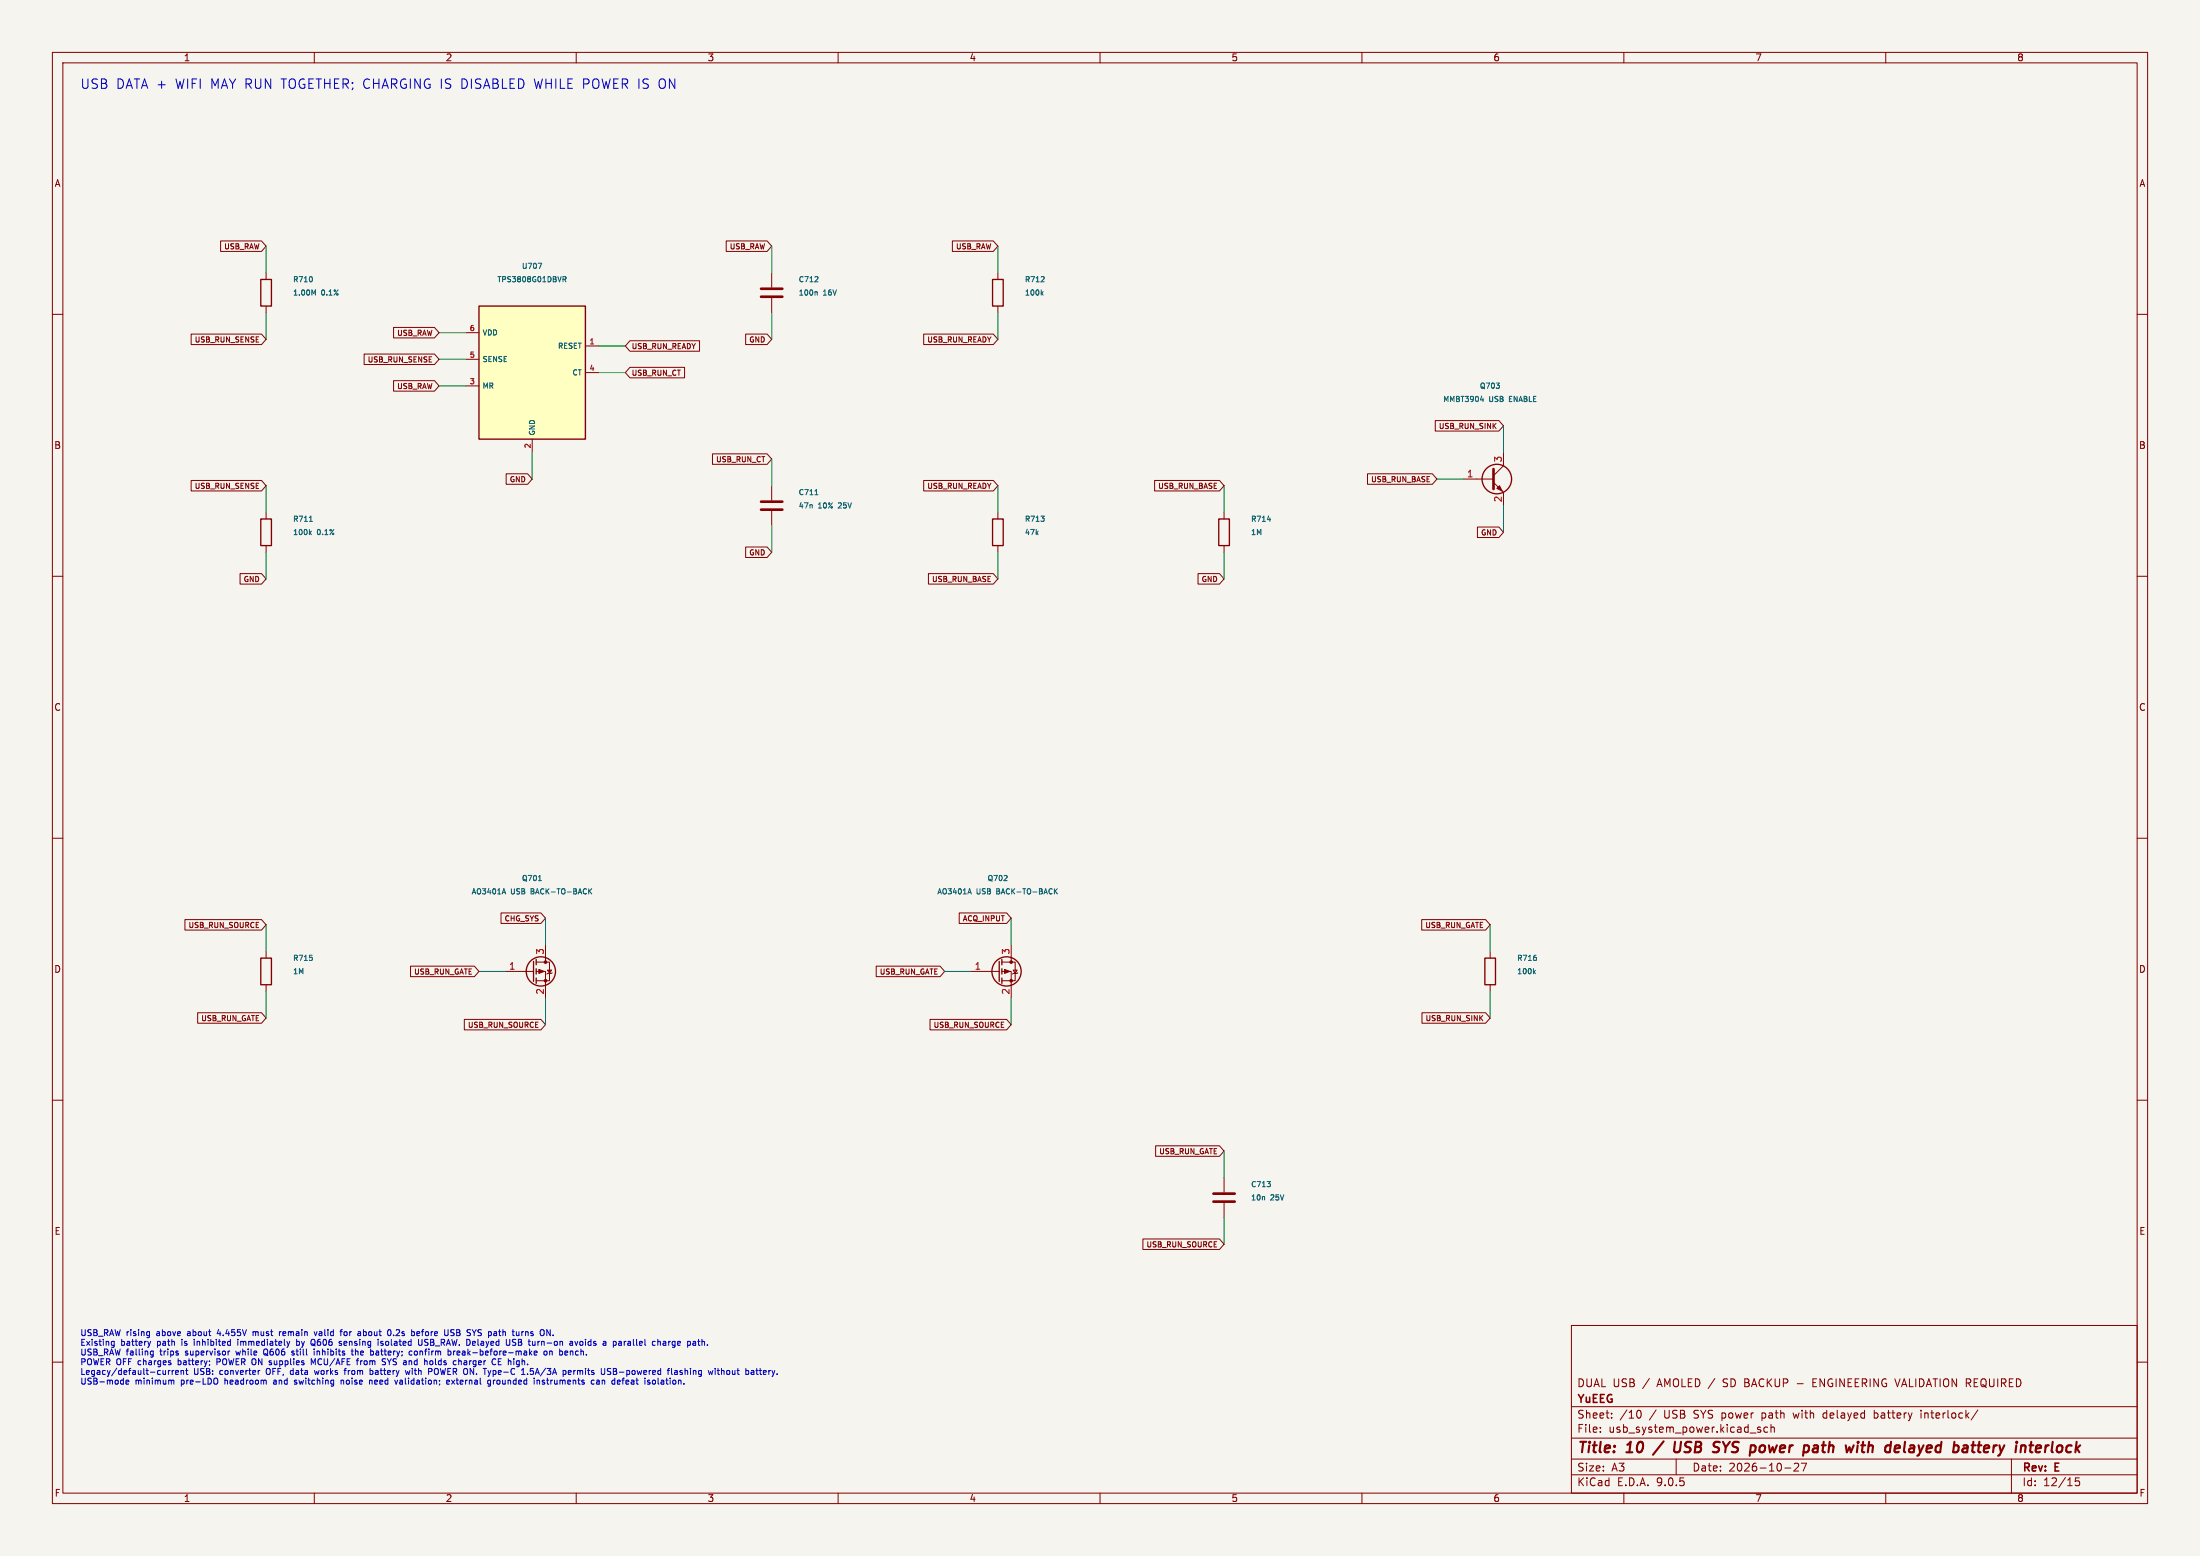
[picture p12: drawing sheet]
<svg xmlns="http://www.w3.org/2000/svg" width="420mm" height="297mm" viewBox="0 0 420 297" stroke-linecap="round" stroke-linejoin="round" font-family="sans-serif">
<path d="M0 0h420v297h-420z" fill="#f5f4ef" stroke="#f5f4ef" stroke-width=".19"/>
<g fill="none" stroke="#840000" stroke-width=".19">
<path d="M10 10h400v277h-400zM12 12h396v273h-396zM60 10v2M110 10v2M160 10v2M210 10v2M260 10v2M310 10v2M360 10v2M50.8 52.1v1.2M50.8 58.4v1.3M10 60h2"/>
<path d="M408 60h2M50.8 97.8v1.3M147.3 92.7v2.8M147.3 97.5v2.8M10 110h2M50.8 104.1v1.3M408 110h2M10 160h2M408 160h2M10 210h2M408 210h2M300 253h108v32h-108z"/>
<path d="M10 260h2M300 278.5h108M300 274.5h108M300 268.5h108M305.5 273.2v.2M305.5 272.5v.1M307.7 270.5v.2M307.7 269.8v.1M312.7 269.3l.1-.1a.8 .8 0 0 1 .5 .7 .8 .8 0 0 1-.5 .8l-.1-.1M320 278.5v3M335.5 272.7l.7 .4-.3 .3-.4-.1M336.1 272.5l-.4-.1-.2 .2"/>
<path d="M337.4 272.5l-.4-.1-.3 .3 .2 .6h.5M338.1 272.5l.2-.1 .4 .1v.9M338.1 271.9v1.5M342.3 269.7l.3 1M343.1 264.1h1.1M343.3 279.4v.5l-.9 .9h1M344.9 279.3l-.7 1.5M346.1 263.9h.5M346.8 263.2h-.7v1.5h.7M348.3 269.7l-.3 .3v.4l.3 .3M357.8 270.6l.4 .1M357.8 269.2v1.5"/>
<path d="M358.2 269.7l-.4 .1M366.7 269.2v.1M366.7 269.7v1M377.6 269.1l-1.3 1.9M384 278.5v6.5M408 260h2M60 285v2M110 285v2M160 285v2M210 285v2M260 285v2M300 281.5h108"/>
<path d="M310 285v2M340.7 280.2h1.2M360 285v2M396.9 282.1h-.7v.7l.2-.1h.5l.1 .2-.1 .5-.2 .2-.5-.2"/>
</g>
<g fill="none" stroke="#840000" stroke-width=".4">
<path d="M317.6 275.1l-2 2.6M319.8 275.2l-.2 1.6 .1 .3a.66 .66 0 0 0 .9-.1M328.1 275.2l.2 .1M336.2 277.2h.3M336.6 275.9l-.4 .1M346.5 275.9l.5 .1v1.2M347 277.1l-.2 .1M347.1 276.3l-.7 .1M355.3 275.9h.8M355.7 275.2l-.2 1.7v.2l.4 .1M356.8 275.2l-.2 2M364.8 275.9l-.2 .1"/>
<path d="M365.2 276.4h-.4a.4 .4 0 0 0-.4 .4 .4 .4 0 0 0 .3 .4h.4M377.5 275.9h.8M377.9 275.2l-.2 1.7v.2l.4 .1M390.5 275.9l-.1 1.3M391.1 275.9l-.4 .1-.2 .3"/>
</g>
<path d="M145.3 95.8h4.1M145.3 97.3h4.1" fill="none" stroke="#840000" stroke-width=".51"/>
<path d="M59.6 53v.6M59.9 56l.3-.7v1M59.1 99.5h.5M155.6 94.4h.6M59.2 101.7l.2 .4M59.4 101.4l-.3 .4" fill="none" stroke="#006464" stroke-width=".19"/>
<path d="M49.8 53.3h2v5.1h-2zM49.8 99.1h2v5h-2z" fill="none" stroke="#840000" stroke-width=".25"/>
<path d="M91.4 58.4h20.4v25.4h-20.4z" fill="#ffffc2"/>
<g fill="none" stroke="#840000" stroke-width=".25">
<path d="M91.4 58.4h20.4v25.4h-20.4zM189.5 53.3h2v5.1h-2zM189.5 99.1h2v5h-2zM232.7 99.1h2v5h-2zM49.8 182.9h2v5.1h-2zM101.9 183.5v3.8M102.4 183.1v1.1M102.4 184.9v1M102.4 186.7v1M190.8 183.5v3.8M191.3 183.1v1.1M191.3 184.9v1"/>
<path d="M191.3 186.7v1M283.5 182.9h2v5.1h-2z"/>
<circle cx="285.7" cy="91.4" r="2.82"/>
<circle cx="103.3" cy="185.4" r="2.79"/>
<circle cx="192.2" cy="185.4" r="2.79"/>
</g>
<g fill="none" stroke="#840000" stroke-width=".19">
<path d="M42.1 46h7.8l.9 1-.9 1h-7.8zM138.6 46h7.8l.9 1-.9 1h-7.8zM147.3 52.1v2.8M147.3 56.9v2.8M181.8 46h7.8l.9 1-.9 1h-7.8zM190.5 52.1v1.2M190.5 58.4v1.3M36.5 63.8h13.4l.9 1-.9 1h-13.4zM69.5 67.6h13.4l.9 1-.9 1h-13.4zM75.1 72.7h7.8l.9 1-.9 1h-7.8zM75.1 62.5h7.8l.9 1-.9 1h-7.8zM88.9 63.5h2.5"/>
<path d="M88.9 68.6h2.5M88.9 73.7h2.5M111.8 66h2.5M111.8 71.1h2.5M120.3 65h13.2v2h-13.2l-.9-1zM120.3 70.1h10.4v2h-10.4l-.9-1zM142.3 63.8h4.1l.9 1-.9 1h-4.1zM176.3 63.8h13.3l.9 1-.9 1h-13.3zM36.5 91.7h13.4l.9 1-.9 1h-13.4zM96.6 90.4h4.1l.9 1-.9 1h-4.1zM101.6 83.8v2.6M136 86.6h10.4l.9 1-.9 1h-10.4z"/>
<path d="M176.3 91.7h13.3l.9 1-.9 1h-13.3zM190.5 97.8v1.3M220.4 91.7h12.4l.9 1-.9 1h-12.4zM233.7 97.8v1.3M261.1 90.4h12.3l.9 1-.9 1h-12.3zM274 80.3h12.1l.9 1-.9 1h-12.1zM279.4 91.4h5.7M285.1 92.1l1.9 1.9v2.5M287 86.4v2.5l-1.9 1.9M45.8 109.5h4.1l.9 1-.9 1h-4.1zM142.3 104.4h4.1l.9 1-.9 1h-4.1zM177.2 109.5h12.4l.9 1-.9 1h-12.4z"/>
<path d="M190.5 104.1v1.3M228.7 109.5h4.1l.9 1-.9 1h-4.1zM233.7 104.1v1.3M282 100.6h4.1l.9 1-.9 1h-4.1zM35.3 175.5h14.6l.9 1-.9 1h-14.6zM95.6 174.3h7.7l.8 1-.8 1h-7.7zM183.1 174.3h9.1l.8 1-.8 1h-9.1zM271.4 175.5h12.2l.9 1-.9 1h-12.2zM37.7 193.3h12.2l.9 1-.9 1h-12.2zM50.8 181.6v1.3M50.8 188v1.2M78.4 184.4h12.2l.8 1-.8 1h-12.2z"/>
<path d="M88.6 194.6h14.7l.8 1-.8 1h-14.7zM96.5 185.4h5.4M102.4 183.6h2.5v3.6h-2.5M102.4 185.4h1.7v5.1M104.1 180.3v3.3M104.5 185.2h.8l-.4 .6zM105.4 185.7l-1 .2M167.3 184.4h12.2l.8 1-.8 1h-12.2zM177.5 194.6h14.7l.8 1-.8 1h-14.7zM185.4 185.4h5.4M191.3 183.6h2.5v3.6h-2.5M191.3 185.4h1.7v5.1"/>
<path d="M193 180.3v3.3M193.4 185.2h.8l-.4 .6zM194.3 185.7l-1 .2M271.5 193.3h12.1l.9 1-.9 1h-12.1zM284.5 181.6v1.3M284.5 188v1.2M220.6 218.7h12.2l.9 1-.9 1h-12.2zM218.2 236.5h14.6l.9 1-.9 1h-14.6zM233.7 224.8v2.8M233.7 229.6v2.8"/>
</g>
<g fill="none" stroke="#006464" stroke-width=".19">
<path d="M102.7 50.3h.7l-.4 1M107.5 52.8h.4l.2 .2-.1 .3h-.5M107.7 53.3l.4 .5M155.5 53.8h.7M155.7 55.7l.3 .1v.5M156.1 52.9v.3M198.7 53.8h.6M198.9 56l.2 .3M199.1 55.7l-.3 .3M199.3 52.9v.3M282.6 76.3h.6M283.1 76v.7"/>
<path d="M198.7 98.5h.6l-.3 .4M199.3 99v.4M241.9 99.2h.7M96 170.3h.4M96.2 169.6l.3 1M102.8 168.1h.6M112.5 170.1l.5 .5M113 169.6l-.6 .6M184.9 170.3h.4M185.1 169.6l.3 1M191.6 168.1h.7M192.2 167.2v.3"/>
<path d="M201.4 170.1l.5 .5M201.9 169.6l-.6 .6M59.6 182.8v.4M292.8 185.5l.3 .4M293.1 185.2l-.4 .4M293.3 182.8v.4M241.9 225.5h.6l-.3 .4M242.5 226v.4"/>
</g>
<path d="M145.3 55.1h4.1M145.3 56.6h4.1M285.1 89.5v3.8M231.6 227.8h4.1M231.6 229.4h4.1" fill="none" stroke="#840000" stroke-width=".51"/>
<g fill="#840000" stroke="#840000" stroke-width=".19">
<path d="M102.9 185l1 .4-1 .4z"/>
<path d="M285.7 93.2l.6-.5 .5 1z"/>
<path d="M191.8 185l1 .4-1 .4z"/>
<circle cx="104.1" cy="183.6" r=".25"/>
<circle cx="104.1" cy="187.2" r=".25"/>
<circle cx="193" cy="183.6" r=".25"/>
<circle cx="193" cy="187.2" r=".25"/>
</g>
<g fill="none" stroke="#009600" stroke-width=".19">
<path d="M50.8 47v5.1M50.8 59.7v5.1M147.3 47v5.1M147.3 59.7v5.1M190.5 47v5.1M190.5 59.7v5.1M83.8 68.6h5.1M83.8 73.7h5.1M83.8 63.5h5.1M114.3 71.1h5.1M114.3 66h5.1M50.8 92.7v5.1"/>
<path d="M101.6 86.4v5M147.3 87.6v5.1M190.5 92.7v5.1M233.7 92.7v5.1M274.3 91.4h5.1M287 81.3v5.1M287 96.5v5.1M50.8 105.4v5.1M147.3 100.3v5.1M190.5 105.4v5.1M233.7 105.4v5.1M50.8 176.5v5.1"/>
<path d="M104.1 175.3v5M193 175.3v5M284.5 176.5v5.1M50.8 189.2v5.1M91.4 185.4h5.1M104.1 190.5v5.1M180.3 185.4h5.1M193 190.5v5.1M284.5 189.2v5.1M233.7 219.7v5.1M233.7 232.4v5.1"/>
</g>
<g fill="none" stroke="#0000c2" stroke-width=".19">
<path d="M21.3 256.7h.5M21.8 256v1l-.2 .2-.3-.1M28.2 254.2h.3M28.5 254.2v.9l-.2 .2M28.5 254.9h-.3M28.8 256l-.3 .8M28.8 258.5l.4 .1M29.2 257.9v.9l-.2 .2h-.2M29.2 257.9l-.4 .1M37.1 256v.8M41.4 259.4v1.1M41.4 260h.4"/>
<path d="M41.7 253.7l-.2 .9h.7M43.9 257.9h-.2M45 257.9l.2 .7M45.4 256v.8M48.3 254.2v.7M48.6 254.2l-.3 .1M50.3 257.9v.4a.39 .39 0 0 0 .5 .3M50.6 258.4h.1M53.3 254.2v.7M53.7 254.2l-.4 .2M55.3 256l-.3 .8M56.1 257.9h-.2l-.2 .1 .1 .2 .3 .1v.3h-.4"/>
<path d="M56.6 255.6v1.2M56.6 256.1l.4-.1 .2 .3M57.2 256.6l-.2 .2-.4-.1M59.6 255.6a.39 .39 0 0 1 .5 .4v.4a.39 .39 0 0 1-.5 .4M59.8 256.6l.4 .3M60 254.2l.2 .7 .3-.7M60 257.5v.1M60 257.9v.7M60.5 257.9v.7M60.8 257.9l-.3 .1M64.9 256.4l.3 .1v.1l-.4 .2M64.9 256l.3 .1"/>
<path d="M64.9 254.2h.4M65.3 253.8l-.2 .2v.9M65.8 256l-.1 .2v.4l.1 .2M66 254.2l-.3 .2v.4l.3 .1M66.2 256.3l-.5 .1M67.2 257.5v1l.3 .1M67.9 257.5v1.1M68 259.7h.5M68.8 259.7v.8M69.2 259.7l-.4 .3M69.4 254.9h.3M69.4 253.8v1.1"/>
<path d="M69.7 254.2h-.3M72.2 258.2h-.3l-.2 .2 .1 .2h.4M73.1 256.1l-.3-.1-.1 .2v.2l.4 .1v.2h-.4M73.4 260l.2 .2v.2l-.5 .1M74.5 253.9l.1 .3-.1 .6M75.1 254.8v.1M78.2 258.5l.4 .1M78.6 257.9l-.4 .1M79.6 254.6l.5-.1v-.3h-.4l-.1 .1v.6h.5M79.6 257.9h-.3l-.2 .2 .1 .5h.4M79.9 255.6v1l.2 .2 .4-.1 .1-.1v-1M81.1 256.7l.4 .1"/>
<path d="M81.1 255.9l.1 .2 .3 .2M82.1 259.8l.3-.1 .2 .3-.1 .4h-.4M86.1 258.1l-.1 .4-.3 .1M86.6 257.9v.7M86.7 253.9l-.4-.1-.3 .2 .1 .3 .5 .2v.3l-.6 .1M87.6 259.8h.4l.1 .7M87.6 259.4v1.1M91.2 254.9h.2M91.3 253.9l-.1 .1 .1 .3M95.1 259.4v1.1h.6M95.1 259.9h.4M98 256.2l.4 .1 .1 .3-.3 .2-.4-.1"/>
<path d="M99.9 254.2l-.3 .2M100.3 254.2v.7M100.5 254.2l-.2 .1M102 258.3l.5-.1v-.3h-.4l-.1 .1v.6h.5M103 256l-.2 .1M103.9 257.9h.3l.2 .2v.3l-.2 .2-.4-.2zM104.4 253.8l.6 1.1v-1.1M104.9 258l.5-.1v.7M104.9 257.9v.7M105.6 254.8v.1M106.8 257.5v1.1M108.9 257.9v.7"/>
<path d="M108.9 256l.4 .1v.7M109 257.9l-.1 .1M109.3 256.7l-.4 .1M109.3 256.3l-.4 .1M109.7 256l.3 .8 .3-.8M111.2 256.1l-.3-.1-.2 .3 .1 .4h.4M117.1 256.1l.3-.1 .2 .3-.1 .4h-.4M117.1 256v1.2M120 256l-.1 .1M120 256.4l-.2 .1 .2 .3M125.9 256l.2 .2v.6M126.6 256.1h.5v.7"/>
<path d="M127.1 256.3l-.5 .2 .1 .3 .4-.1M133.2 256h.4M133.4 256.7l.2 .1M134 256.1h.4l.1 .7M134 255.6v1.2M24 263.6l.1 .5h.4M24.6 263.6v.1l-.6 .1M32.2 261.6v.8M32.8 263.5h.3l.1 .7M32.9 261.6v.8M33.2 261.6l-.3 .2M33.9 261.6h-.3l-.1 .6 .2 .2 .3-.1"/>
<path d="M34.1 261.7v.2l-.6 .1M34.6 261.6v.8M35.1 261.7v.7M35.6 261.2v1l.3 .2M41.3 263.1l.3 .3-.1 .6-.2 .2M49.3 261.7v.1M52.4 263.8l-.2 .1 .2 .3M55.5 261.7v.6M56.2 264.1l.3 .1M56.5 263.4l-.3 .2v.2h.3M59.4 260.5v-1.1l.4 .8 .4-.8v1.1M60 261.6l.2 .8 .3-.6"/>
<path d="M65.1 263.5h.5v.7M65.1 263.4v.8M65.7 261.6h.4M65.8 261.4v1M70.5 263.5h.5v.7M70.5 263.4v.8M70.6 261.6h.4l.2 .2-.1 .5h-.5M70.6 261.2v1.2M75.9 263.4l-.3 .8M76.5 263.8l-.2 .1 .2 .3M77.4 261.6l.2 .8 .2-.6 .2 .6 .3-.8M81.8 261.2h.5l.2 .2-.1 .3-.6 .1"/>
<path d="M83 261.4l-.1 .6 .2 .3M85.3 263.8l.5-.1v-.2l-.4-.1-.1 .2v.5h.5M86.2 263.4l.6 .8M86.8 263.4l-.6 .8M93.1 264l.2 .2 .4-.1M93.7 263.5l-.4-.1-.2 .3M93.7 263.4v1l-.3 .2-.2-.1M94.2 263.4v.8M100.7 262.2v.2M101.2 262.2l.4 .2M102.5 263.4v.8M102.5 263.5h.5v.7"/>
<path d="M103.5 264.1l.3 .1M103.7 263.4l-.2 .2 .2 .2M108.5 262l.5-.1v-.3h-.3l-.2 .1v.6h.5M109.5 261.6v.8M109.6 261.6l-.1 .2M112.9 264l.2 .2 .3-.1M112.9 263.5v.2M114.4 263.7l-.5 .2 .1 .3 .4-.1M114.4 263.6v.6M116.6 261.3l-.4-.1-.3 .2 .1 .3 .5 .2v.3l-.6 .1M117.1 261.7h.4M117.4 263.1v1.1"/>
<path d="M117.5 261.2h-.4v1.2h.4M118.3 264.1l-.1 .1M118.4 263.6v.1l-.5 .1M118.9 263.2v1M124.6 263.5l-.1 .5 .3 .2 .3-.2v-.5M128.2 261.2v1l.2 .2M128.8 261.6h.4l.1 .8M129.3 261.9l-.5 .2 .1 .3 .4-.1M129.8 262.3l.3 .1M130.1 261.6l-.3 .1v.2l.3 .1M136.5 261.2v.1M136.9 261.6h.5"/>
<path d="M137.1 261.2v1l.3 .2M137.7 261.2v1.2M138.1 261.6l-.4 .1M144.3 261.6h.4M144.5 261.2v1l.2 .2M145 261.6h.4M145.1 261.2v1l.3 .2"/>
</g>
<g font-size="2.8" fill="#840000">
<text x="301" y="277.9">Title:</text>
<text x="310.6" y="277.9">10</text>
<text x="321.2" y="277.9">USB</text>
<text x="329.5" y="277.9">SYS</text>
<text x="337.4" y="277.9">power</text>
<text x="348.4" y="277.9">path</text>
<text x="357.3" y="277.9">with</text>
<text x="365.6" y="277.9">delayed</text>
<text x="379.3" y="277.9">battery</text>
<text x="392" y="277.9">interlock</text>
</g>
<g font-size="2.5" fill="#0000c2">
<text x="15.2" y="17.2">USB DATA +</text>
<text x="33.5" y="17.2">WIFI MAY RUN TOGETHER; CHARGING IS DISABLED WHILE POWER IS ON</text>
</g>
<g font-size="2.1" fill="#840000">
<text x="301" y="268.2">YuEEG</text>
<text x="301" y="265">DUAL USB</text>
<text x="313.7" y="265">/</text>
<text x="316.5" y="265">AMOLED /</text>
<text x="329.3" y="265">SD BACKUP</text>
<text x="346.9" y="265">ENGINEERING VALIDATION REQUIRED</text>
<text x="301" y="273.7">File:</text>
<text x="301" y="271">Sheet:</text>
<text x="307.1" y="273.7">usb_system_power.kicad_sch</text>
<text x="309.2" y="271">/10</text>
<text x="314.9" y="271">/</text>
<text x="317.8" y="271">USB</text>
<text x="323.6" y="271">SYS power</text>
<text x="336.9" y="271">path</text>
<text x="343.1" y="271">with</text>
<text x="348.9" y="271">delayed</text>
<text x="358.8" y="271">battery</text>
<text x="367.8" y="271">interlock/</text>
<text x="301" y="281.1">Size:</text>
<text x="307.6" y="281.1">A3</text>
<text x="323" y="281.1">Date:</text>
<text x="330" y="281.1">2026-10-27</text>
<text x="386" y="281.3">Rev:</text>
<text x="392.4" y="281.3">E</text>
<text x="301" y="283.9">KiCad</text>
<text x="308.7" y="283.9">E.D.A.</text>
<text x="316.3" y="283.9">9.0.5</text>
<text x="386" y="283.9">Id:</text>
<text x="390.1" y="283.9">12/15</text>
</g>
<g font-size="1.8" fill="#840000">
<text x="35" y="11.9">1</text>
<text x="85" y="11.9">2</text>
<text x="135" y="11.9">3</text>
<text x="185" y="11.9">4</text>
<text x="235" y="11.9">5</text>
<text x="285" y="11.9">6</text>
<text x="335" y="11.9">7</text>
<text x="385" y="11.9">8</text>
<text x="10.3" y="35.9">A</text>
<text x="408.3" y="35.9">A</text>
<text x="10.3" y="85.9">B</text>
<text x="408.2" y="85.9">B</text>
<text x="10.3" y="135.9">C</text>
<text x="408.2" y="135.9">C</text>
<text x="10.3" y="185.9">D</text>
<text x="408.2" y="185.9">D</text>
<text x="10.3" y="235.9">E</text>
<text x="408.3" y="235.9">E</text>
<text x="10.3" y="285.9">F</text>
<text x="35" y="286.9">1</text>
<text x="85" y="286.9">2</text>
<text x="135" y="286.9">3</text>
<text x="185" y="286.9">4</text>
<text x="235" y="286.9">5</text>
<text x="285" y="286.9">6</text>
<text x="335" y="286.9">7</text>
<text x="385" y="286.9">8</text>
<text x="408.3" y="285.9">F</text>
</g>
<g font-size="1.8" fill="#a90000">
<text x="286.8" y="88.3" transform="rotate(-90 286.8 88.3)">3</text>
<text x="280" y="91.2">1</text>
<text x="286.8" y="96" transform="rotate(-90 286.8 96)">2</text>
<text x="97.1" y="185.2">1</text>
<text x="103.9" y="182.3" transform="rotate(-90 103.9 182.3)">3</text>
<text x="186" y="185.2">1</text>
<text x="192.8" y="182.3" transform="rotate(-90 192.8 182.3)">3</text>
<text x="103.9" y="189.9" transform="rotate(-90 103.9 189.9)">2</text>
<text x="192.8" y="189.9" transform="rotate(-90 192.8 189.9)">2</text>
</g>
<g font-size="1.6" fill="#0000c2">
<text x="15.2" y="255.4">USB_RAW rising</text>
<text x="15.2" y="257.2">Existing</text>
<text x="23.1" y="257.2">battery</text>
<text x="30" y="255.4">above</text>
<text x="30.2" y="257.2">path</text>
<text x="35" y="257.2">is</text>
<text x="36.1" y="255.4">about</text>
<text x="37.6" y="257.2">inhibited</text>
<text x="42.1" y="255.4">4.455V</text>
<text x="46.2" y="257.2">immediately</text>
<text x="49.1" y="255.4">must</text>
<text x="54.3" y="255.4">remain</text>
<text x="57.6" y="257.2">by</text>
<text x="60.6" y="257.2">Q606</text>
<text x="61.3" y="255.4">valid</text>
<text x="66.2" y="257.2">sensing</text>
<text x="66.5" y="255.4">for</text>
<text x="70" y="255.4">about</text>
<text x="73.9" y="257.2">isolated</text>
<text x="75.9" y="255.4">0.2s</text>
<text x="80.7" y="255.4">before</text>
<text x="81.8" y="257.2">USB_RAW. Delayed</text>
<text x="87.2" y="255.4">USB</text>
<text x="91.8" y="255.4">SYS path</text>
<text x="99" y="257.2">USB</text>
<text x="101" y="255.4">turns</text>
<text x="103.6" y="257.2">turn-on</text>
<text x="111.6" y="257.2">avoids</text>
<text x="118.2" y="257.2">a</text>
<text x="120.3" y="257.2">parallel</text>
<text x="128.1" y="257.2">charge</text>
<text x="135" y="257.2">path.</text>
<text x="15.2" y="259.1">USB_RAW falling</text>
<text x="15.2" y="260.9">POWER OFF charges</text>
<text x="15.2" y="262.8">Legacy/default-current</text>
<text x="30.8" y="259.1">trips</text>
<text x="34.3" y="260.9">battery;</text>
<text x="35.7" y="259.1">supervisor</text>
<text x="37" y="262.8">USB:</text>
<text x="41.9" y="260.9">POWER ON supplies</text>
<text x="42.1" y="262.8">converter</text>
<text x="45.7" y="259.1">while</text>
<text x="51.2" y="259.1">Q606</text>
<text x="51.2" y="262.8">OFF,</text>
<text x="56" y="262.8">data</text>
<text x="56.7" y="259.1">still</text>
<text x="60.6" y="260.9">MCU/AFE</text>
<text x="60.9" y="262.8">works</text>
<text x="61.2" y="259.1">inhibits</text>
<text x="66.8" y="262.8">from</text>
<text x="68.6" y="259.1">the</text>
<text x="69.6" y="260.9">from</text>
<text x="71.9" y="262.8">battery</text>
<text x="72.4" y="259.1">battery;</text>
<text x="74.7" y="260.9">SYS and</text>
<text x="78.9" y="262.8">with</text>
<text x="80.1" y="259.1">confirm</text>
<text x="83.2" y="260.9">holds</text>
<text x="83.5" y="262.8">POWER ON.</text>
<text x="87.7" y="259.1">break-before-make</text>
<text x="88.9" y="260.9">charger</text>
<text x="94.5" y="262.8">Type-C</text>
<text x="96.6" y="260.9">CE high.</text>
<text x="102" y="262.8">1.5A/3A</text>
<text x="106.2" y="259.1">on</text>
<text x="109.4" y="259.1">bench.</text>
<text x="110.1" y="262.8">permits</text>
<text x="117.6" y="262.8">USB-powered</text>
<text x="130.6" y="262.8">flashing</text>
<text x="138.6" y="262.8">without</text>
<text x="145.9" y="262.8">battery.</text>
<text x="15.2" y="264.6">USB-mode</text>
<text x="25.8" y="264.6">minimum</text>
<text x="34.7" y="264.6">pre-LDO</text>
<text x="43.2" y="264.6">headroom</text>
<text x="52.8" y="264.6">and</text>
<text x="57" y="264.6">switching</text>
<text x="66.1" y="264.6">noise</text>
<text x="71.8" y="264.6">need</text>
<text x="76.9" y="264.6">validation;</text>
<text x="87" y="264.6">external</text>
<text x="95.1" y="264.6">grounded</text>
<text x="104.1" y="264.6">instruments</text>
<text x="115.3" y="264.6">can</text>
<text x="119.4" y="264.6">defeat</text>
<text x="125.9" y="264.6">isolation.</text>
</g>
<g font-size="1.4" fill="#840000">
<text x="42.7" y="47.8">USB_RAW</text>
<text x="139.2" y="47.8">USB_RAW</text>
<text x="182.4" y="47.8">USB_RAW</text>
<text x="37" y="65.6">USB_RUN_SENSE</text>
<text x="75.7" y="64.3">USB_RAW</text>
<text x="142.9" y="65.6">GND</text>
<text x="176.9" y="65.6">USB_RUN_READY</text>
<text x="70.1" y="69.4">USB_RUN_SENSE</text>
<text x="120.5" y="66.8">USB_RUN_READY</text>
<text x="120.5" y="71.9">USB_RUN_CT</text>
<text x="75.7" y="74.5">USB_RAW</text>
<text x="274.5" y="82.1">USB_RUN_SINK</text>
<text x="136.6" y="88.4">USB_RUN_CT</text>
<text x="37" y="93.5">USB_RUN_SENSE</text>
<text x="97.2" y="92.2">GND</text>
<text x="176.9" y="93.5">USB_RUN_READY</text>
<text x="221" y="93.5">USB_RUN_BASE</text>
<text x="261.6" y="92.2">USB_RUN_BASE</text>
<text x="142.9" y="106.2">GND</text>
<text x="282.6" y="102.4">GND</text>
<text x="46.4" y="111.3">GND</text>
<text x="177.8" y="111.3">USB_RUN_BASE</text>
<text x="229.3" y="111.3">GND</text>
<text x="35.8" y="177.3">USB_RUN_SOURCE</text>
<text x="96.2" y="176.1">CHG_SYS</text>
<text x="183.7" y="176.1">ACQ_INPUT</text>
<text x="272" y="177.3">USB_RUN_GATE</text>
<text x="78.9" y="186.2">USB_RUN_GATE</text>
<text x="167.8" y="186.2">USB_RUN_GATE</text>
<text x="38.3" y="195.1">USB_RUN_GATE</text>
<text x="89.2" y="196.4">USB_RUN_SOURCE</text>
<text x="178.1" y="196.4">USB_RUN_SOURCE</text>
<text x="272" y="195.1">USB_RUN_SINK</text>
<text x="221.2" y="220.5">USB_RUN_GATE</text>
<text x="218.7" y="238.3">USB_RUN_SOURCE</text>
</g>
<g font-size="1.4" fill="#006464">
<text x="99.5" y="51.5">U707</text>
<text x="55.8" y="56.6">1.00M</text>
<text x="55.8" y="54.1">R710</text>
<text x="61.3" y="56.6">0.1%</text>
<text x="94.8" y="54.1">TPS3808G01DBVR</text>
<text x="152.4" y="54.1">C712</text>
<text x="152.4" y="56.6">100n</text>
<text x="157.1" y="56.6">16V</text>
<text x="195.5" y="56.6">100k</text>
<text x="195.5" y="54.1">R712</text>
<text x="92" y="64.2">VDD</text>
<text x="92" y="69.3">SENSE</text>
<text x="106.4" y="66.8">RESET</text>
<text x="109.1" y="71.8">CT</text>
<text x="92" y="74.4">MR</text>
<text x="275.4" y="76.9">MMBT3904</text>
<text x="282.4" y="74.4">Q703</text>
<text x="284.3" y="76.9">USB</text>
<text x="288.3" y="76.9">ENABLE</text>
<text x="102.3" y="83.2" transform="rotate(-90 102.3 83.2)">GND</text>
<text x="152.4" y="94.7">C711</text>
<text x="55.8" y="99.8">R711</text>
<text x="152.4" y="97.2">47n</text>
<text x="156.2" y="97.2">10%</text>
<text x="160.3" y="97.2">25V</text>
<text x="195.5" y="99.8">R713</text>
<text x="238.7" y="99.8">R714</text>
<text x="55.8" y="102.3">100k</text>
<text x="60.5" y="102.3">0.1%</text>
<text x="195.5" y="102.3">47k</text>
<text x="238.7" y="102.3">1M</text>
<text x="89.9" y="170.9">AO3401A</text>
<text x="97.5" y="170.9">USB</text>
<text x="99.5" y="168.4">Q701</text>
<text x="101.5" y="170.9">BACK-TO-BACK</text>
<text x="178.8" y="170.9">AO3401A</text>
<text x="186.4" y="170.9">USB</text>
<text x="188.4" y="168.4">Q702</text>
<text x="190.4" y="170.9">BACK-TO-BACK</text>
<text x="55.8" y="183.6">R715</text>
<text x="289.5" y="183.6">R716</text>
<text x="55.8" y="186.1">1M</text>
<text x="289.5" y="186.1">100k</text>
<text x="238.7" y="226.8">C713</text>
<text x="238.7" y="229.3">10n</text>
<text x="242.5" y="229.3">25V</text>
</g>
<g font-size="1.4" fill="#a90000">
<text x="89.6" y="63.2">6</text>
<text x="112.4" y="65.8">1</text>
<text x="89.6" y="68.3">5</text>
<text x="112.4" y="70.9">4</text>
<text x="89.6" y="73.4">3</text>
<text x="101.3" y="85.7" transform="rotate(-90 101.3 85.7)">2</text>
</g>
</svg>
